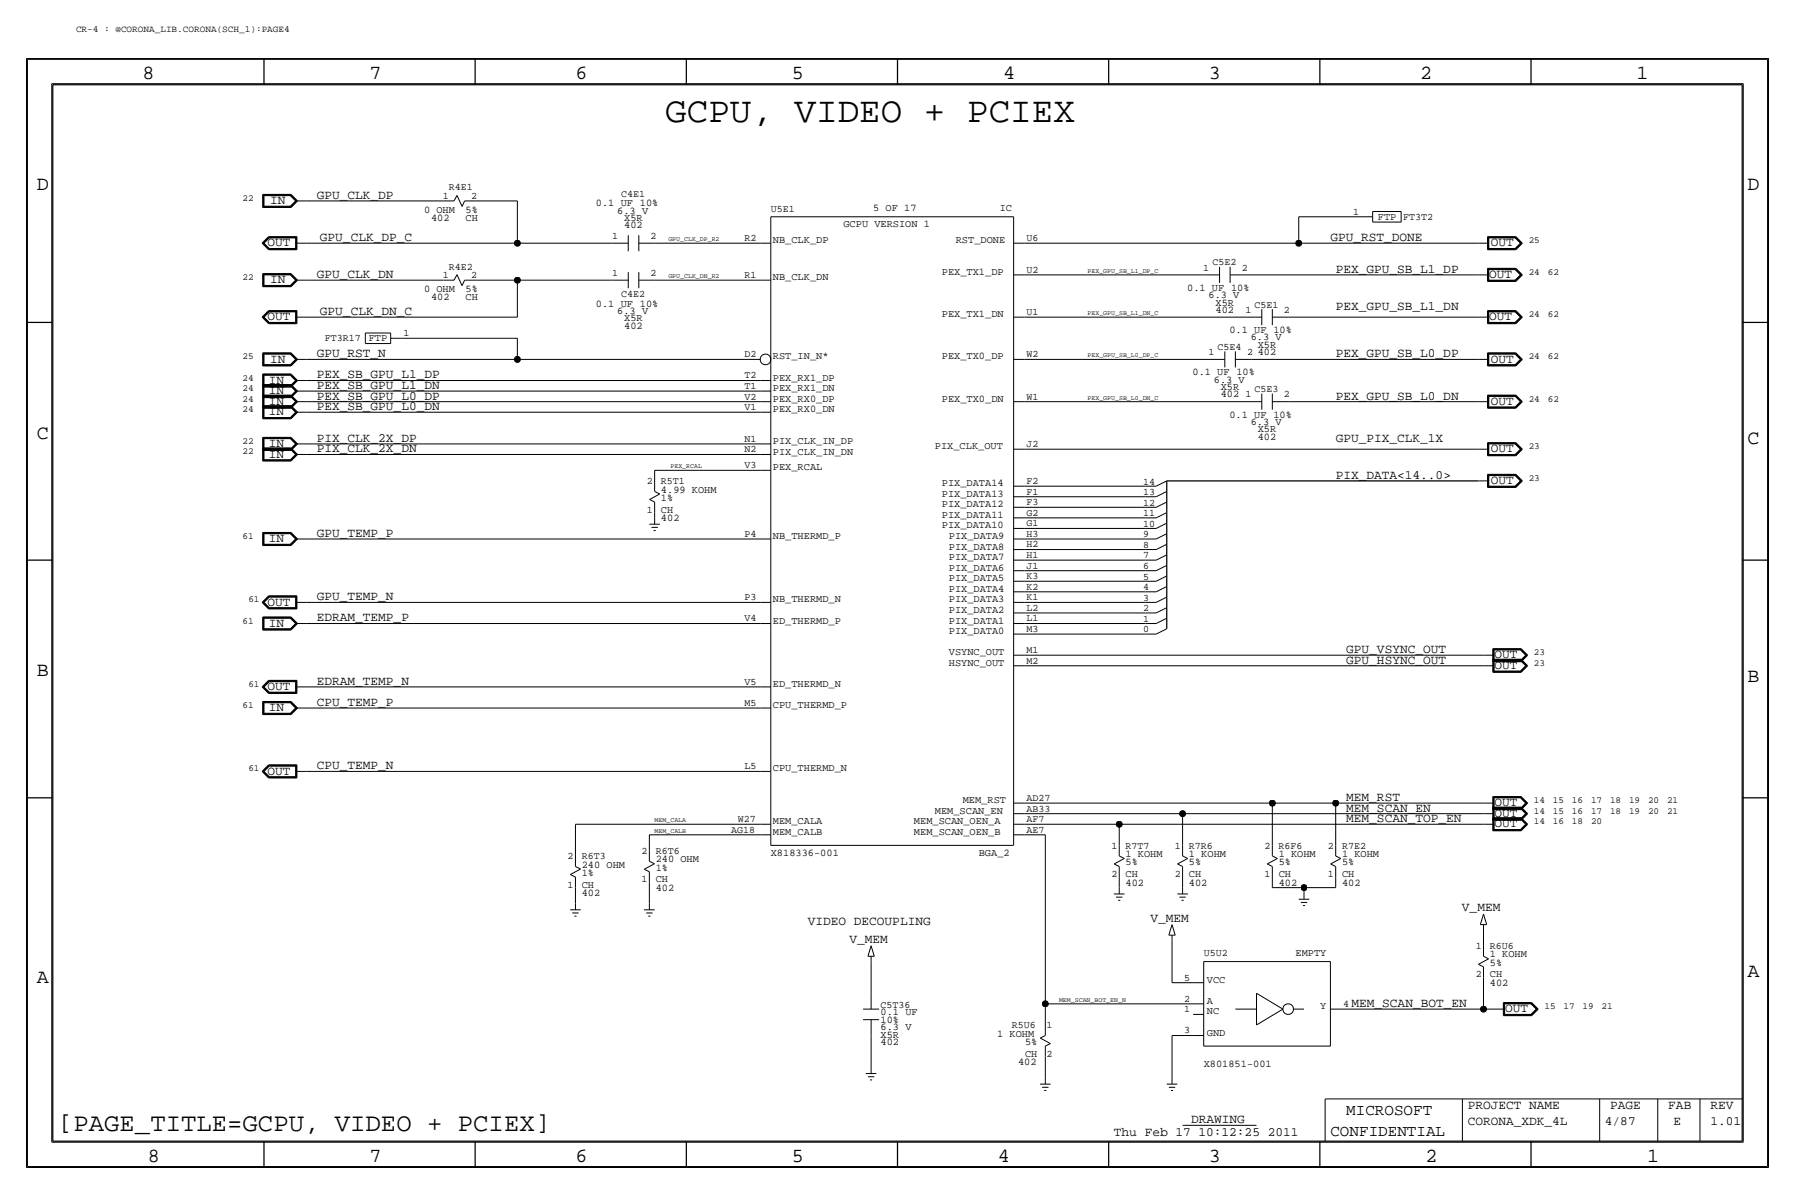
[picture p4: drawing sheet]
<svg xmlns="http://www.w3.org/2000/svg" width="432mm" height="287mm" viewBox="0 0 432 287" stroke-linecap="round" stroke-linejoin="round" font-family="sans-serif">
<!-- layer: Nets -->
<g fill="none" stroke="#000" stroke-width=".24">
<path d="M73.7 48.3h33zM73.7 58.5h50.8zM114.3 48.3h10.2zM124.5 58.5h22.8zM124.5 48.3v10.2zM157.5 58.5h25.4zM246.4 58.5h66zM312.4 52.1v6.4zM312.4 52.1h15.3zM312.4 58.5h43.2zM73.7 76.3h50.8zM73.7 67.4h33z"/>
<path d="M114.3 67.4h10.2zM124.5 67.4v8.9zM124.5 67.4h22.8zM157.5 67.4h25.4zM246.4 76.3h53.3zM246.4 66.1h43.2zM299.7 66.1h55.9zM309.9 76.3h45.7zM73.7 91.5h109.2zM73.7 94h109.2zM73.7 86.4h50.8zM73.7 96.6h109.2z"/>
<path d="M73.7 99.1h109.2zM96.5 81.3h28zM124.5 81.3v5.1zM124.5 86.4h58.4zM246.4 96.6h53.3zM246.4 86.4h44.4zM301 86.4h54.6zM309.9 96.6h45.7zM73.7 109.3h109.2zM73.7 106.7h109.2zM157.5 113.1h25.4zM157.5 113.1v2.5z"/>
<path d="M246.4 108h109.2zM246.4 119.4h29.2zM246.4 116.9h29.2zM73.7 129.6h109.2zM157.5 123.2v1.3zM246.4 137.2h29.2zM246.4 134.7h29.2zM246.4 132.1h29.2zM246.4 129.6h29.2zM246.4 124.5h29.2zM246.4 122h29.2zM246.4 127.1h29.2z"/>
<path d="M246.4 139.8h29.2zM73.7 149.9h109.2zM73.7 144.8h109.2zM246.4 157.5h110.5zM246.4 152.5h29.2zM246.4 147.4h29.2zM246.4 149.9h29.2zM246.4 144.8h29.2zM246.4 142.3h29.2zM73.7 170.2h109.2zM73.7 165.2h109.2zM246.4 160.1h110.5z"/>
<path d="M73.7 185.5h109.2zM138.4 198.2h44.5zM138.4 198.2v7.6zM246.4 193.1h59.7zM246.4 198.2h22.8zM246.4 195.6h38.1zM269.2 198.2h87.7zM269.2 198.2v5.1zM284.5 195.6h72.4zM284.5 195.6v7.7zM306.1 193.1v10.2zM306.1 193.1h15.2z"/>
<path d="M321.3 193.1h35.6zM321.3 193.1v10.2zM138.4 213.4v3.8zM156.2 212.1v5.1zM156.2 200.7h26.7zM156.2 200.7v3.8zM246.4 200.7h5.1zM251.5 200.7v40.7zM269.2 210.9v2.5zM284.5 210.9v2.5zM306.1 213.4h7.6zM306.1 210.9v2.5z"/>
<path d="M313.7 213.4h7.6zM313.7 213.4v1.3zM321.3 210.9v2.5zM209.5 231.2v7.6zM281.9 236.3h5.1zM281.9 226.1v10.2zM356.9 223.6v3.8zM356.9 235v7.6zM209.5 249v7.6zM251.5 241.4h35.5zM251.5 254.1v5zM251.5 241.4v5z"/>
<path d="M281.9 249v10.1zM281.9 249h5.1zM322.6 242.6h34.3zM356.9 242.6h2.5z"/>
</g>
<g fill="none" stroke="#000" stroke-width=".3">
<path d="M280.7 115.6h74.9zM280.7 115.6v2.6zM280.7 118.2v2.5zM280.7 120.7v2.5zM280.7 123.2v2.6zM280.7 125.8v2.5zM280.7 128.3v2.6zM280.7 130.9v2.5zM280.7 138.5v2.5zM280.7 133.4v2.5zM280.7 135.9v2.6zM280.7 148.6v2.6z"/>
<path d="M280.7 146.1v2.5zM280.7 143.6v2.5zM280.7 141v2.6z"/>
</g>
<g fill="#000" stroke="#000" stroke-width=".24">
<circle cx="124.5" cy="58.5" r=".72"/>
<circle cx="312.4" cy="58.5" r=".72"/>
<circle cx="124.5" cy="67.4" r=".72"/>
<circle cx="124.5" cy="86.4" r=".72"/>
<circle cx="269.2" cy="198.2" r=".72"/>
<circle cx="284.5" cy="195.6" r=".72"/>
<circle cx="306.1" cy="193.1" r=".72"/>
<circle cx="321.3" cy="193.1" r=".72"/>
<circle cx="313.7" cy="213.4" r=".72"/>
<circle cx="251.5" cy="241.4" r=".72"/>
<circle cx="356.9" cy="242.6" r=".72"/>
</g>
<!-- layer: Components -->
<g fill="none" stroke="#000" stroke-width=".24">
<path d="M63 58.5l1.6-1.6zM63 58.5l1.6 1.5zM63.2 58.5l1.5 1.4zM63.2 46.7v3.2zM63.2 49.9h6.8zM63.2 58.5l1.5-1.5zM63.2 46.7h6.8zM63.3 46.8h6.7zM63.3 46.8v3zM63.3 49.8h6.7zM63.3 58.5l1.4-1.4zM63.3 58.5l1.4 1.3z"/>
<path d="M63.4 46.9h6.5zM63.4 46.9v2.8zM63.4 49.7h6.5zM63.5 47h6.3zM63.5 47v2.6zM63.5 49.6h6.3zM63.5 58.5l1.3-1.3zM63.5 58.5l1.3 1.2zM64.6 56.9h6.8zM64.7 59.9h6.6zM64.7 57h6.6zM64.7 57.1h6.5z"/>
<path d="M64.7 59.8h6.5zM64.8 57.2h6.3zM64.8 59.7h6.3zM69.8 49.6l1.3-1.3zM69.9 47l1.2 1.3zM69.9 49.7l1.4-1.4zM69.9 46.9l1.4 1.4zM70 49.8l1.4-1.5zM70 46.8l1.4 1.5zM70 46.7l1.6 1.6zM70 49.9l1.6-1.6zM71.1 48.3h2.6z"/>
<path d="M71.1 58.5h2.6zM71.1 57.2v2.5zM71.2 57.1v2.7zM71.3 57v2.9zM71.4 56.9v3.1zM106.7 48.3h2.5zM109.9 47l1.3 2.6zM109.9 47l-.7 1.3zM111.8 48.3l-.6 1.3zM111.8 48.3h2.5zM147.3 58.5h3.8zM151.1 56.5v3.9z"/>
<path d="M153.7 58.5h3.8zM153.7 56.5v3.9zM182.9 58.5h2.5zM185.4 52.1h58.4zM185.4 52.1v151.2zM243.8 52.1v151.2zM243.8 58.5h2.6zM327.7 52.1h2.5zM330.2 53.4h6.9zM330.2 50.9v2.5zM330.2 50.9h6.9zM337.1 50.9v2.5z"/>
<path d="M355.6 58.5h2.5zM357.8 56.9h6.8zM357.8 56.9v3.1zM357.9 57v2.9zM357.9 59.9h6.7zM357.9 57h6.7zM358 57.1v2.7zM358 59.8h6.5zM358 57.1h6.5zM358.1 57.2h6.4zM358.1 57.2v2.5zM358.1 59.7h6.4z"/>
<path d="M364.5 57.2l1.3 1.3zM364.5 57.1l1.4 1.4zM364.5 59.8l1.4-1.3zM364.6 59.9l1.5-1.4zM364.6 57l1.5 1.5zM364.6 56.9l1.6 1.6zM365.8 58.5l-1.3 1.2zM63 76.3l1.6-1.6zM63 76.3l1.6 1.5zM63.2 76.3l1.5 1.4zM63.2 65.8v3.1zM63.2 68.9h6.8z"/>
<path d="M63.2 76.3l1.5-1.5zM63.2 65.8h6.8zM63.3 65.9h6.7zM63.3 65.9v2.9zM63.3 68.8h6.7zM63.3 76.3l1.4-1.4zM63.3 76.3l1.4 1.3zM63.4 66h6.5zM63.4 66v2.7zM63.4 68.7h6.5zM63.5 66.1h6.3zM63.5 66.1v2.5z"/>
<path d="M63.5 68.6h6.3zM63.5 76.3l1.3-1.3zM63.5 76.3l1.3 1.2zM64.6 74.7h6.8zM64.6 77.8h6.8zM64.6 60h6.8zM64.7 77.7h6.6zM64.7 74.8h6.6zM64.7 74.9h6.5zM64.7 77.6h6.5zM64.8 75h6.3zM64.8 77.5h6.3z"/>
<path d="M69.8 68.6l1.3-1.2zM69.9 66.1l1.2 1.3zM69.9 68.7l1.4-1.3zM69.9 66l1.4 1.4zM70 68.8l1.4-1.4zM70 65.9l1.4 1.5zM70 65.8l1.6 1.6zM70 68.9l1.6-1.5zM71.1 67.4h2.6zM71.1 76.3h2.6zM71.1 75v2.5zM71.2 74.9v2.7z"/>
<path d="M71.3 74.8v2.9zM71.4 74.7v3.1zM106.7 67.4h2.5zM109.9 66l1.3 2.7zM109.9 66l-.7 1.4zM111.8 67.4l-.6 1.3zM111.8 67.4h2.5zM147.3 67.4h3.8zM151.1 65.4v3.9zM153.7 67.4h3.8zM153.7 65.4v3.9zM182.9 67.4h2.5z"/>
<path d="M243.8 76.3h2.6zM243.8 66.1h2.6zM289.6 66.1h3.8zM293.4 64.2v3.8zM295.9 66.1h3.8zM295.9 64.2v3.8zM299.7 76.3h3.8zM303.5 74.3v3.9zM306.1 76.3h3.8zM306.1 74.3v3.9zM355.6 76.3h2.5zM355.6 66.1h2.5z"/>
<path d="M357.8 74.7h6.8zM357.8 64.5h6.8zM357.8 74.7v3.1zM357.8 77.8h6.8zM357.8 60h6.8zM357.8 64.5v3.2zM357.8 67.7h6.8zM357.9 74.8v2.9zM357.9 77.7h6.7zM357.9 64.6v3zM357.9 67.6h6.7zM357.9 74.8h6.7z"/>
<path d="M357.9 64.6h6.7zM358 74.9v2.7zM358 77.6h6.5zM358 64.7v2.8zM358 67.5h6.5zM358 74.9h6.5zM358 64.7h6.5zM358.1 75h6.4zM358.1 64.8h6.4zM358.1 75v2.5zM358.1 77.5h6.4zM358.1 64.8v2.6z"/>
<path d="M358.1 67.4h6.4zM364.5 67.4l1.3-1.3zM364.5 75l1.3 1.3zM364.5 64.8l1.3 1.3zM364.5 74.9l1.4 1.4zM364.5 64.7l1.4 1.4zM364.5 77.6l1.4-1.3zM364.5 67.5l1.4-1.4zM364.6 77.7l1.5-1.4zM364.6 67.6l1.5-1.5zM364.6 74.8l1.5 1.5zM364.6 64.6l1.5 1.5z"/>
<path d="M364.6 74.7l1.6 1.6zM364.6 64.5l1.6 1.6zM364.6 77.8l1.6-1.5zM364.6 60l1.6-1.5zM364.6 67.7l1.6-1.6zM365.8 76.3l-1.3 1.2zM63.2 97.5v3.2zM63.2 95v3.1zM63.2 98.1h6.8zM63.2 89.9v3.2zM63.2 93.1h6.8zM63.2 92.5v3.1z"/>
<path d="M63.2 95.6h6.8zM63.2 84.8v3.2zM63.2 88h6.8zM63.2 97.5h6.8zM63.2 95h6.8zM63.2 89.9h6.8zM63.2 92.5h6.8zM63.2 84.8h6.8zM63.3 97.6h6.7zM63.3 95.1h6.7zM63.3 90h6.7zM63.3 92.6h6.7z"/>
<path d="M63.3 84.9h6.7zM63.3 97.6v3zM63.3 95.1v2.9zM63.3 98h6.7zM63.3 90v3zM63.3 93h6.7zM63.3 92.6v2.9zM63.3 95.5h6.7zM63.3 84.9v3zM63.3 87.9h6.7zM63.4 97.7h6.5zM63.4 95.2h6.5z"/>
<path d="M63.4 90.1h6.5zM63.4 92.7h6.5zM63.4 85h6.5zM63.4 97.7v2.8zM63.4 95.2v2.7zM63.4 97.9h6.5zM63.4 90.1v2.8zM63.4 92.9h6.5zM63.4 92.7v2.7zM63.4 95.4h6.5zM63.4 85v2.8zM63.4 87.8h6.5z"/>
<path d="M63.5 97.8h6.3zM63.5 97.8v2.6zM63.5 95.3h6.3zM63.5 95.3v2.5zM63.5 90.2h6.3zM63.5 90.2v2.6zM63.5 92.8h6.3zM63.5 92.8v2.5zM63.5 85.1h6.3zM63.5 85.1v2.6zM63.5 87.7h6.3zM69.8 97.8l1.3-1.2z"/>
<path d="M69.8 92.8l1.3-1.3zM69.8 95.3l1.3-1.3zM69.8 87.7l1.3-1.3zM69.9 97.8l1.2 1.3zM69.9 95.3l1.2 1.3zM69.9 90.2l1.2 1.3zM69.9 92.8l1.2 1.2zM69.9 85.1l1.2 1.3zM69.9 97.9l1.4-1.3zM69.9 92.9l1.4-1.4zM69.9 95.4l1.4-1.4zM69.9 87.8l1.4-1.4z"/>
<path d="M69.9 97.7l1.4 1.4zM69.9 95.2l1.4 1.4zM69.9 90.1l1.4 1.4zM69.9 92.7l1.4 1.3zM69.9 85l1.4 1.4zM70 98l1.4-1.4zM70 93l1.4-1.5zM70 95.5l1.4-1.5zM70 87.9l1.4-1.5zM70 97.6l1.4 1.5zM70 95.1l1.4 1.5zM70 90l1.4 1.5z"/>
<path d="M70 92.6l1.4 1.4zM70 84.9l1.4 1.5zM70 97.5l1.6 1.6zM70 95l1.6 1.6zM70 89.9l1.6 1.6zM70 92.5l1.6 1.5zM70 84.8l1.6 1.6zM70 98.1l1.6-1.5zM70 93.1l1.6-1.6zM70 95.6l1.6-1.6zM70 88l1.6-1.6zM71.1 99.1h2.6z"/>
<path d="M71.1 96.6h2.6zM71.1 91.5h2.6zM71.1 94h2.6zM71.1 86.4h2.6zM87.9 82.6h6.1zM87.9 80.1v2.5zM87.9 80.1h6.1zM94 80.1v2.5zM94 81.3h2.5zM182.9 99.1h2.5zM182.9 96.6h2.5zM182.9 94h2.5z"/>
<path d="M182.9 91.5h2.5zM243.8 96.6h2.6zM243.8 86.4h2.6zM290.8 86.4h3.8zM294.6 84.5v3.8zM297.2 86.4h3.8zM297.2 84.5v3.8zM299.7 96.6h3.8zM303.5 94.6v3.9zM306.1 96.6h3.8zM306.1 94.6v3.9zM355.6 96.6h2.5z"/>
<path d="M355.6 86.4h2.5zM357.8 95h6.8zM357.8 84.8h6.8zM357.8 98.1h6.8zM357.8 95v3.1zM357.8 88h6.8zM357.8 84.8v3.2zM357.9 95.1v2.9zM357.9 98h6.7zM357.9 84.9v3zM357.9 87.9h6.7zM357.9 95.1h6.7z"/>
<path d="M357.9 84.9h6.7zM358 95.2v2.7zM358 97.9h6.5zM358 85v2.8zM358 87.8h6.5zM358 95.2h6.5zM358 85h6.5zM358.1 95.3h6.4zM358.1 85.1h6.4zM358.1 95.3v2.5zM358.1 97.8h6.4zM358.1 85.1v2.6z"/>
<path d="M358.1 87.7h6.4zM364.5 95.3l1.3 1.3zM364.5 85.1l1.3 1.3zM364.5 95.2l1.4 1.4zM364.5 85l1.4 1.4zM364.5 97.9l1.4-1.3zM364.5 87.8l1.4-1.4zM364.6 98l1.5-1.4zM364.6 87.9l1.5-1.5zM364.6 95.1l1.5 1.5zM364.6 84.9l1.5 1.5zM364.6 95l1.6 1.6z"/>
<path d="M364.6 84.8l1.6 1.6zM364.6 98.1l1.6-1.5zM364.6 88l1.6-1.6zM365.8 96.6l-1.3 1.2zM365.8 86.4l-1.3 1.3zM63.2 100.7h6.8zM63.2 107.7v3.1zM63.2 110.8h6.8zM63.2 105.2v3.1zM63.2 108.3h6.8zM63.2 107.7h6.8zM63.2 105.2h6.8z"/>
<path d="M63.3 107.8h6.7zM63.3 105.3h6.7zM63.3 100.6h6.7zM63.3 107.8v2.9zM63.3 110.7h6.7zM63.3 105.3v2.9zM63.3 108.2h6.7zM63.4 107.9h6.5zM63.4 105.4h6.5zM63.4 100.5h6.5zM63.4 107.9v2.7zM63.4 110.6h6.5z"/>
<path d="M63.4 105.4v2.7zM63.4 108.1h6.5zM63.5 100.4h6.3zM63.5 108h6.3zM63.5 108v2.5zM63.5 110.5h6.3zM63.5 105.5h6.3zM63.5 105.5v2.5zM69.8 100.4l1.3-1.3zM69.8 110.5l1.3-1.2zM69.8 108l1.3-1.3zM69.9 108l1.2 1.3z"/>
<path d="M69.9 105.5l1.2 1.2zM69.9 100.5l1.4-1.4zM69.9 110.6l1.4-1.3zM69.9 108.1l1.4-1.4zM69.9 107.9l1.4 1.4zM69.9 105.4l1.4 1.3zM70 100.6l1.4-1.5zM70 110.7l1.4-1.4zM70 108.2l1.4-1.5zM70 107.8l1.4 1.5zM70 105.3l1.4 1.4zM70 107.7l1.6 1.6z"/>
<path d="M70 105.2l1.6 1.5zM70 100.7l1.6-1.6zM70 110.8l1.6-1.5zM70 108.3l1.6-1.6zM71.1 109.3h2.6zM71.1 106.7h2.6zM157.5 115.6v2.6zM157.5 118.2l1.2 .6zM182.9 113.1h2.5zM182.9 106.7h2.5zM182.9 109.3h2.5zM243.8 119.4h2.6z"/>
<path d="M243.8 116.9h2.6zM243.8 108h2.6zM275.6 116.9h2.5zM275.6 119.4h2.5zM278.1 116.9l2.6-1.3zM278.1 119.4l2.6-1.2zM355.6 115.6h2.5zM355.6 108h2.5zM357.8 114h6.8zM357.8 106.4h6.8zM357.8 117.2h6.8zM357.8 114v3.2z"/>
<path d="M357.8 109.6h6.8zM357.8 106.4v3.2zM357.9 114.1v3zM357.9 117.1h6.7zM357.9 106.5v3zM357.9 109.5h6.7zM357.9 114.1h6.7zM357.9 106.5h6.7zM358 114.2v2.8zM358 117h6.5zM358 106.6v2.8zM358 109.4h6.5z"/>
<path d="M358 114.2h6.5zM358 106.6h6.5zM358.1 114.4h6.4zM358.1 106.7h6.4zM358.1 114.4v2.5zM358.1 116.9h6.4zM358.1 106.7v2.6zM358.1 109.3h6.4zM364.5 114.4l1.3 1.2zM364.5 106.7l1.3 1.3zM364.5 114.2l1.4 1.4zM364.5 106.6l1.4 1.4z"/>
<path d="M364.5 117l1.4-1.4zM364.5 109.4l1.4-1.4zM364.6 117.1l1.5-1.5zM364.6 109.5l1.5-1.5zM364.6 114.1l1.5 1.5zM364.6 106.5l1.5 1.5zM364.6 114l1.6 1.6zM364.6 106.4l1.6 1.6zM364.6 117.2l1.6-1.6zM364.6 109.6l1.6-1.6zM365.8 115.6l-1.3 1.3zM365.8 108l-1.3 1.3z"/>
<path d="M63.2 128v3.2zM63.2 131.2h6.8zM63.2 128h6.8zM63.3 128.1h6.7zM63.3 128.1v3zM63.3 131.1h6.7zM63.4 128.2h6.5zM63.4 128.2v2.8zM63.4 131h6.5zM63.5 128.3h6.3zM63.5 128.3v2.6zM63.5 130.9h6.3z"/>
<path d="M69.8 130.9l1.3-1.3zM69.9 128.3l1.2 1.3zM69.9 131l1.4-1.4zM69.9 128.2l1.4 1.4zM70 131.1l1.4-1.5zM70 128.1l1.4 1.5zM70 128l1.6 1.6zM71.1 129.6h2.6zM71.6 129.6l-1.6 1.6zM156.2 126h2.6zM156.3 120.1l2.4-1.3zM156.3 120.1l1.2 .6z"/>
<path d="M156.7 126.8h1.5zM157.2 127.6h.5zM157.5 124.5v1.5zM157.5 120.7v2.5zM182.9 129.6h2.5zM243.8 139.8h2.6zM243.8 137.2h2.6zM243.8 134.7h2.6zM243.8 132.1h2.6zM243.8 127.1h2.6zM243.8 129.6h2.6zM243.8 124.5h2.6z"/>
<path d="M243.8 122h2.6zM275.6 137.2h2.5zM275.6 139.8h2.5zM275.6 134.7h2.5zM275.6 132.1h2.5zM275.6 129.6h2.5zM275.6 127.1h2.5zM275.6 122h2.5zM275.6 124.5h2.5zM278.1 137.2l2.6-1.3zM278.1 139.8l2.6-1.3zM278.1 134.7l2.6-1.3z"/>
<path d="M278.1 132.1l2.6-1.2zM278.1 129.6l2.6-1.3zM278.1 127.1l2.6-1.3zM278.1 122l2.6-1.3zM278.1 124.5l2.6-1.3zM63 144.8l1.6-1.5zM63 144.8l1.6 1.6zM63.2 144.8l1.5 1.5zM63.2 144.8l1.5-1.4zM63.2 148.3v3.2zM63.2 151.5h6.8zM63.2 148.3h6.8z"/>
<path d="M63.3 148.4h6.7zM63.3 148.4v3zM63.3 151.4h6.7zM63.3 144.8l1.4-1.3zM63.3 144.8l1.4 1.4zM63.4 148.5h6.5zM63.4 148.5v2.8zM63.4 151.3h6.5zM63.5 144.8l1.3-1.2zM63.5 148.6h6.3zM63.5 148.6v2.6zM63.5 151.2h6.3z"/>
<path d="M63.5 144.8l1.3 1.3zM64.6 143.3h6.8zM64.6 146.4h6.8zM64.7 146.3h6.6zM64.7 143.4h6.6zM64.7 143.5h6.5zM64.7 146.2h6.5zM64.8 143.6h6.3zM64.8 146.1h6.3zM69.8 151.2l1.3-1.3zM69.9 148.6l1.2 1.3zM69.9 151.3l1.4-1.4z"/>
<path d="M69.9 148.5l1.4 1.4zM70 151.4l1.4-1.5zM70 148.4l1.4 1.5zM70 148.3l1.6 1.6zM70 151.5l1.6-1.6zM71.1 144.8h2.6zM71.1 149.9h2.6zM71.1 143.6v2.5zM71.2 143.5v2.7zM71.3 143.4v2.9zM71.4 143.3v3.1zM182.9 149.9h2.5z"/>
<path d="M182.9 144.8h2.5zM243.8 157.5h2.6zM243.8 152.5h2.6zM243.8 147.4h2.6zM243.8 149.9h2.6zM243.8 144.8h2.6zM243.8 142.3h2.6zM275.6 149.9h2.5zM275.6 152.5h2.5zM275.6 147.4h2.5zM275.6 144.8h2.5zM275.6 142.3h2.5z"/>
<path d="M278.1 149.9l2.6-1.3zM278.1 152.5l2.6-1.3zM278.1 147.4l2.6-1.3zM278.1 144.8l2.6-1.2zM278.1 142.3l2.6-1.3zM356.9 157.5h2.5zM359.1 158.5h6.8zM359.1 156h6.8zM359.1 158.5v3.1zM359.1 156v3.1zM359.1 159.1h6.8zM359.2 158.6v2.9z"/>
<path d="M359.2 156.1v2.9zM359.2 159h6.7zM359.2 158.6h6.7zM359.2 156.1h6.7zM359.3 158.7v2.7zM359.3 156.2v2.7zM359.3 158.9h6.5zM359.3 158.7h6.5zM359.3 156.2h6.5zM359.4 158.8v2.5zM359.4 156.3v2.5zM359.4 158.8h6.4z"/>
<path d="M359.4 156.3h6.4zM365.8 158.8l1.2 1.3zM365.8 156.3l1.2 1.2zM365.8 158.8l1.2-1.3zM365.8 158.9l1.4-1.4zM365.8 158.7l1.4 1.4zM365.8 156.2l1.4 1.3zM365.9 159l1.4-1.5zM365.9 158.6l1.4 1.5zM365.9 156.1l1.4 1.4zM365.9 159.1l1.6-1.6zM365.9 158.5l1.6 1.6z"/>
<path d="M365.9 156l1.6 1.5zM63 165.2l1.6-1.6zM63 165.2l1.6 1.5zM63.2 165.2l1.5 1.4zM63.2 165.2l1.5-1.5zM63.2 168.7v3.1zM63.2 171.8h6.8zM63.2 168.7h6.8zM63.3 168.8h6.7zM63.3 168.8v2.9zM63.3 171.7h6.7zM63.3 165.2l1.4-1.4z"/>
<path d="M63.3 165.2l1.4 1.3zM63.4 168.9h6.5zM63.4 168.9v2.7zM63.4 171.6h6.5zM63.5 165.2l1.3-1.3zM63.5 169h6.3zM63.5 169v2.5zM63.5 171.5h6.3zM63.5 165.2l1.3 1.2zM64.6 163.6h6.8zM64.6 166.7h6.8zM64.7 166.6h6.6z"/>
<path d="M64.7 163.7h6.6zM64.7 163.8h6.5zM64.7 166.5h6.5zM64.8 163.9h6.3zM64.8 166.4h6.3zM69.8 171.5l1.3-1.3zM69.9 169l1.2 1.2zM69.9 171.6l1.4-1.4zM69.9 168.9l1.4 1.3zM70 171.7l1.4-1.5zM70 168.8l1.4 1.4zM70 168.7l1.6 1.5z"/>
<path d="M70 171.8l1.6-1.6zM71.1 165.2h2.6zM71.1 170.2h2.6zM71.1 163.9v2.5zM71.2 163.8v2.7zM71.3 163.7v2.9zM71.4 163.6v3.1zM182.9 165.2h2.5zM182.9 170.2h2.5zM243.8 160.1h2.6zM356.9 160.1h2.5zM359.1 161.6h6.8z"/>
<path d="M359.2 161.5h6.7zM359.3 161.4h6.5zM359.4 161.3h6.4zM365.8 161.4l1.4-1.3zM365.9 161.5l1.4-1.4zM365.9 161.6l1.6-1.5zM367 160.1l-1.2 1.2zM63 185.5l1.6 1.5zM63.2 185.5l1.5 1.4zM63.2 185.5l1.5-1.5zM63.3 185.5l1.4-1.4zM63.3 185.5l1.4 1.3z"/>
<path d="M63.5 185.5l1.3 1.2zM64.6 183.9l-1.6 1.6zM64.6 183.9h6.8zM64.6 187h6.8zM64.7 186.9h6.6zM64.7 184h6.6zM64.7 184.1h6.5zM64.7 186.8h6.5zM64.8 184.2l-1.3 1.3zM64.8 184.2h6.3zM64.8 186.7h6.3zM71.1 185.5h2.6z"/>
<path d="M71.1 184.2v2.5zM71.2 184.1v2.7zM71.3 184v2.9zM71.4 183.9v3.1zM182.9 185.5h2.5zM182.9 198.2h2.5zM243.8 198.2h2.6zM243.8 195.6h2.6zM243.8 193.1h2.6zM356.9 198.2h2.5zM356.9 195.6h2.5zM356.9 193.1h2.5z"/>
<path d="M359.1 196.6h6.8zM359.1 194.1h6.8zM359.1 191.5h6.8zM359.1 196.6v3.1zM359.1 199.7h6.8zM359.1 194.1v3.1zM359.1 197.2h6.8zM359.1 191.5v3.2zM359.1 194.7h6.8zM359.2 196.7v2.9zM359.2 199.6h6.7zM359.2 194.2v2.9z"/>
<path d="M359.2 197.1h6.7zM359.2 191.6v3zM359.2 194.6h6.7zM359.2 196.7h6.7zM359.2 194.2h6.7zM359.2 191.6h6.7zM359.3 196.8v2.7zM359.3 199.5h6.5zM359.3 194.3v2.7zM359.3 197h6.5zM359.3 191.7v2.8zM359.3 194.5h6.5z"/>
<path d="M359.3 196.8h6.5zM359.3 194.3h6.5zM359.3 191.7h6.5zM359.4 196.9v2.5zM359.4 199.4h6.4zM359.4 194.4v2.5zM359.4 196.9h6.4zM359.4 191.8v2.6zM359.4 194.4h6.4zM359.4 191.8h6.4zM365.8 196.9l1.2 1.3zM365.8 194.4l1.2 1.2z"/>
<path d="M365.8 191.8l1.2 1.3zM365.8 199.4l1.2-1.2zM365.8 196.9l1.2-1.3zM365.8 199.5l1.4-1.3zM365.8 197l1.4-1.4zM365.8 194.5l1.4-1.4zM365.8 196.8l1.4 1.4zM365.8 194.3l1.4 1.3zM365.8 191.7l1.4 1.4zM365.9 199.6l1.4-1.4zM365.9 197.1l1.4-1.5zM365.9 194.6l1.4-1.5z"/>
<path d="M365.9 196.7l1.4 1.5zM365.9 194.2l1.4 1.4zM365.9 191.6l1.4 1.5zM365.9 199.7l1.6-1.5zM365.9 197.2l1.6-1.6zM365.9 194.7l1.6-1.6zM365.9 196.6l1.6 1.6zM365.9 194.1l1.6 1.5zM365.9 191.5l1.6 1.6zM367 193.1l-1.2 1.3zM137.2 218.7h2.5zM137.2 210.3l2.4-1.4z"/>
<path d="M137.2 210.3l1.2 .6zM137.7 219.5h1.5zM138.4 217.2v1.5zM138.4 210.9v2.5zM138.4 205.8v2.5zM138.4 208.3l1.2 .6zM154.9 218.7h2.6zM155 209l2.4-1.3zM155 209l1.2 .6zM155.4 219.5h1.6zM156.2 217.2v1.5zM156.2 209.6v2.5z"/>
<path d="M156.2 204.5v2.6zM156.2 207.1l1.2 .6zM182.9 200.7h2.5zM185.4 203.3h58.4zM243.8 200.7h2.6zM268 214.9h2.5zM268 207.7l2.5-1.3zM268 207.7l1.2 .6zM268.5 215.7h1.5zM269 216.5h.5zM269.2 213.4v1.5zM269.2 208.3v2.6z"/>
<path d="M269.2 203.3v2.5zM269.2 205.8l1.3 .6zM283.2 214.9h2.5zM283.3 207.7l1.2 .6zM283.3 207.7l2.4-1.3zM283.7 215.7h1.5zM284.2 216.5h.5zM284.5 213.4v1.5zM284.5 208.3v2.6zM284.5 203.3v2.5zM284.5 205.8l1.2 .6zM304.9 207.7l1.2 .6z"/>
<path d="M304.9 207.7l2.4-1.3zM306.1 208.3v2.6zM306.1 203.3v2.5zM306.1 205.8l1.2 .6zM312.4 216.2h2.6zM312.9 217h1.6zM313.4 217.7h.5zM313.7 214.7v1.5zM320.1 207.7l2.4-1.3zM320.1 207.7l1.2 .6zM321.3 208.3v2.6zM321.3 203.3v2.5z"/>
<path d="M321.3 205.8l1.2 .6zM356.9 219.8l.7 2.5zM356.9 219.8l-.8 2.5zM138.2 220.3h.5zM156 220.3h.5zM208.8 229.9h1.5zM209.5 227.4l-.7 2.5zM209.5 229.9v1.3zM209.5 227.4l.8 2.5zM209.5 238.8v3.8zM281.2 224.8h1.5zM281.9 222.3l-.7 2.5z"/>
<path d="M281.9 224.8v1.3zM281.9 222.3l.8 2.5zM287 236.3h2.6zM289.6 231.2v20.3zM289.6 231.2h30.4zM302.3 238.8l6.3 3.8zM302.3 238.8v7.6zM320 231.2v20.3zM355.7 231.9l1.2 .6zM355.7 231.9l2.4-1.4zM356.1 222.3h1.5zM356.9 222.3v1.3z"/>
<path d="M356.9 232.5v2.5zM356.9 227.4v2.5zM356.9 229.9l1.2 .6zM207.6 242.6h3.9zM207.6 245.2h3.9zM208.3 258.1h2.5zM208.8 258.9h1.5zM209.3 259.6h.5zM209.5 245.2v3.8zM209.5 256.6v1.5zM250.2 249.6l1.3-.6zM250.2 249.6l2.5 1.3z"/>
<path d="M251.5 251.5l1.2-.6zM251.5 259.1v1.6zM251.5 251.5v2.6zM251.5 246.4v2.6zM281.9 259.1v1.6zM287 243.9h2.6zM287 241.4h2.6zM287 249h2.6zM289.6 251.5h30.4zM297.2 242.6h5.1zM302.3 246.4l6.3-3.8zM311.2 242.6h2.5z"/>
<path d="M320 242.6h2.6zM359.4 242.6h2.5zM361.6 241v3.2zM361.6 244.2h6.9zM361.6 241h6.9zM361.7 241.1v3zM361.7 244.1h6.7zM361.7 241.1h6.7zM361.8 241.2v2.8zM361.8 244h6.6zM361.8 241.2h6.6zM361.9 241.4h6.4z"/>
<path d="M361.9 241.4v2.5zM361.9 243.9h6.4zM368.3 241.4l1.3 1.2zM368.3 243.9l1.3-1.3zM368.4 241.2l1.3 1.4zM368.4 244l1.3-1.4zM368.4 244.1l1.5-1.5zM368.4 241.1l1.5 1.5zM368.5 241l1.5 1.6zM368.5 244.2l1.5-1.6zM250.2 260.7h2.5zM250.7 261.4h1.5z"/>
<path d="M251.2 262.2h.5zM280.7 260.7h2.5zM281.2 261.4h1.5zM281.7 262.2h.5zM284.5 270.6h17.8z"/>
<circle cx="184.1" cy="86.4" r="1.28"/>
<circle cx="309.9" cy="242.6" r="1.28"/>
</g>
<!-- layer: Page Border and Title Block -->
<g fill="none" stroke="#000" stroke-width=".3">
<path d="M6.3 14v266.7zM6.4 14h419zM63.5 14v6.4zM114.3 14v6.4zM165.1 14v6.4zM215.9 14v6.4zM266.7 14v6.4zM317.5 14v6.4zM368.3 14v6.4zM425.4 14v266.7zM12.7 20.4h406.4zM12.7 20.4v254z"/>
<path d="M419.1 20.4v254zM6.3 77.5h6.4zM419.1 77.5h6.3zM6.3 134.7h6.4zM419.1 134.7h6.3zM6.3 191.8h6.4zM419.1 191.8h6.3zM12.7 274.4h406.4zM63.5 274.4v6.3zM114.3 274.4v6.3zM165.1 274.4v6.3zM215.9 274.4v6.3z"/>
<path d="M266.7 274.4v6.3zM317.5 274.4v6.3zM368.3 274.4v6.3zM6.4 280.7h419z"/>
</g>
<g fill="none" stroke="#000" stroke-width=".24">
<path d="M6.6 14.3h418.6zM6.6 14.3v266.2zM425.2 14.3v266.2zM12.4 20.1v254.5zM12.4 20.1h407zM419.4 20.1v254.5zM12.4 274.6h407zM318.8 264.2v10.2zM318.8 264.2h100.3zM351.8 264.2v10.2zM384.8 264.2v10.2zM398.8 264.2v10.2z"/>
<path d="M408.9 264.2v10.2zM6.6 280.5h418.6z"/>
</g>
<text font-size="8.6" x="160" y="29.3">GCPU, VIDEO + PCIEX</text>
<text font-size="6.2" x="14" y="271.8">[PAGE_TITLE=GCPU, VIDEO + PCIEX]</text>
<g font-size="4.8">
<text x="34.3" y="19.1">8</text>
<text x="88.9" y="19.1">7</text>
<text x="138.4" y="19.1">6</text>
<text x="190.5" y="19.1">5</text>
<text x="241.3" y="19.1">4</text>
<text x="290.8" y="19.1">3</text>
<text x="341.6" y="19.1">2</text>
<text x="393.7" y="19.1">1</text>
<text x="8.9" y="45.8">D</text>
<text x="420.4" y="45.8">D</text>
<text x="8.9" y="105.5">C</text>
<text x="420.4" y="106.7">C</text>
<text x="8.9" y="162.6">B</text>
<text x="420.4" y="163.9">B</text>
<text x="8.9" y="236.3">A</text>
<text x="420.4" y="235">A</text>
<text x="35.5" y="279.4">8</text>
<text x="88.9" y="279.4">7</text>
<text x="138.4" y="279.4">6</text>
<text x="190.5" y="279.4">5</text>
<text x="240" y="279.4">4</text>
<text x="290.8" y="279.4">3</text>
<text x="342.9" y="279.4">2</text>
<text x="396.2" y="279.4">1</text>
</g>
<g font-size="3.8">
<text x="323.9" y="268">MICROSOFT</text>
<text x="320" y="273.1">CONFIDENTIAL</text>
</g>
<g font-size="3.1">
<text x="76.2" y="47.8">GPU_CLK_DP</text>
<text x="65" y="49.1">IN</text>
<text x="64.4" y="59.2">OUT</text>
<text x="77" y="58">GPU_CLK_DP_C</text>
<text x="320" y="58">GPU_RST_DONE</text>
<text x="358.6" y="59.2">OUT</text>
<text x="321.3" y="65.6">PEX_GPU_SB_L1_DP</text>
<text x="65" y="68.1">IN</text>
<text x="76.2" y="66.9">GPU_CLK_DN</text>
<text x="358.2" y="66.9">OUT</text>
<text x="64.4" y="77">OUT</text>
<text x="77" y="75.7">GPU_CLK_DN_C</text>
<text x="321.3" y="74.5">PEX_GPU_SB_L1_DN</text>
<text x="358.2" y="77">OUT</text>
<text x="65" y="87.2">IN</text>
<text x="76.2" y="85.9">GPU_RST_N</text>
<text x="321.3" y="85.9">PEX_GPU_SB_L0_DP</text>
<text x="358.6" y="87.2">OUT</text>
<text x="64.7" y="92.3">IN</text>
<text x="64.7" y="94.8">IN</text>
<text x="76.2" y="91">PEX_SB_GPU_L1_DP</text>
<text x="76.2" y="93.5">PEX_SB_GPU_L1_DN</text>
<text x="64.7" y="99.9">IN</text>
<text x="64.7" y="97.3">IN</text>
<text x="76.2" y="96.1">PEX_SB_GPU_L0_DP</text>
<text x="76.2" y="98.6">PEX_SB_GPU_L0_DN</text>
<text x="321.3" y="96.1">PEX_GPU_SB_L0_DN</text>
<text x="358.6" y="97.3">OUT</text>
<text x="64.7" y="107.5">IN</text>
<text x="76.2" y="106.2">PIX_CLK_2X_DP</text>
<text x="321.3" y="106.2">GPU_PIX_CLK_1X</text>
<text x="64.7" y="110">IN</text>
<text x="76.2" y="108.8">PIX_CLK_2X_DN</text>
<text x="358.6" y="108.8">OUT</text>
<text x="321.3" y="115.1">PIX_DATA&lt;14..0&gt;</text>
<text x="358.6" y="116.4">OUT</text>
<text x="64.7" y="130.4">IN</text>
<text x="76.2" y="129.1">GPU_TEMP_P</text>
<text x="64.4" y="145.6">OUT</text>
<text x="76.2" y="149.4">EDRAM_TEMP_P</text>
<text x="76.2" y="144.3">GPU_TEMP_N</text>
<text x="64.7" y="150.7">IN</text>
<text x="323.8" y="159.6">GPU_HSYNC_OUT</text>
<text x="323.8" y="157">GPU_VSYNC_OUT</text>
<text x="359.5" y="160.8">OUT</text>
<text x="359.5" y="158.3">OUT</text>
<text x="64.4" y="165.9">OUT</text>
<text x="76.2" y="164.6">EDRAM_TEMP_N</text>
<text x="64.7" y="171">IN</text>
<text x="76.2" y="169.7">CPU_TEMP_P</text>
<text x="76.2" y="185">CPU_TEMP_N</text>
<text x="64.4" y="186.2">OUT</text>
<text x="323.8" y="197.7">MEM_SCAN_TOP_EN</text>
<text x="323.8" y="195.1">MEM_SCAN_EN</text>
<text x="323.8" y="192.6">MEM_RST</text>
<text x="359.5" y="196.4">OUT</text>
<text x="359.5" y="193.9">OUT</text>
<text x="359.5" y="198.9">OUT</text>
<text x="276.8" y="221.6">V_MEM</text>
<text x="351.7" y="219.1">V_MEM</text>
<text x="194.3" y="222.3">VIDEO DECOUPLING</text>
<text x="204.4" y="226.7">V_MEM</text>
<text x="325.1" y="242.1">MEM_SCAN_BOT_EN</text>
<text x="362.1" y="243.4">OUT</text>
<text x="353.1" y="266.8">PROJECT NAME</text>
<text x="387.3" y="266.8">PAGE</text>
<text x="401.3" y="266.8">FAB</text>
<text x="411.5" y="266.8">REV</text>
<text x="268" y="273.1">Thu Feb 17 10:12:25 2011</text>
<text x="286.5" y="270.1">DRAWING</text>
<text x="353.1" y="270.6">CORONA_XDK_4L</text>
<text x="386.1" y="270.6">4/87</text>
<text x="402.6" y="270.6">E</text>
<text x="411.5" y="270.6">1.01</text>
</g>
<g font-size="2.5">
<text x="102" y="51.1">0 OHM</text>
<text x="103.7" y="53.1">402</text>
<text x="112" y="53">CH</text>
<text x="112" y="51.1">5%</text>
<text x="143.4" y="49.6">0.1 UF 10%</text>
<text x="148.5" y="51.4">6.3 V</text>
<text x="150.2" y="53.1">X5R</text>
<text x="210.1" y="50.8">5 OF 17</text>
<text x="240.5" y="50.8">IC</text>
<text x="331.5" y="52.9">FTP</text>
<text x="150.2" y="54.9">402</text>
<text x="185.9" y="58.5">NB_CLK_DP</text>
<text x="202.9" y="54.7">GCPU VERSION 1</text>
<text x="229.9" y="58.5">RST_DONE</text>
<text x="102" y="70.2">0 OHM</text>
<text x="112" y="70.2">5%</text>
<text x="185.9" y="67.4">NB_CLK_DN</text>
<text x="226.6" y="66.1">PEX_TX1_DP</text>
<text x="285.6" y="69.9">0.1 UF 10%</text>
<text x="290.7" y="71.7">6.3 V</text>
<text x="103.7" y="72.2">402</text>
<text x="112" y="72.1">CH</text>
<text x="143.4" y="73.7">0.1 UF 10%</text>
<text x="148.5" y="75.5">6.3 V</text>
<text x="150.2" y="77.3">X5R</text>
<text x="226.6" y="76.2">PEX_TX1_DN</text>
<text x="292.4" y="75.2">402</text>
<text x="292.4" y="73.5">X5R</text>
<text x="88.7" y="82.1">FTP</text>
<text x="150.2" y="79">402</text>
<text x="295.8" y="80.1">0.1 UF 10%</text>
<text x="300.9" y="81.8">6.3 V</text>
<text x="302.6" y="83.6">X5R</text>
<text x="185.9" y="86.4">RST_IN_N*</text>
<text x="226.6" y="86.4">PEX_TX0_DP</text>
<text x="302.6" y="85.4">402</text>
<text x="185.9" y="94">PEX_RX1_DN</text>
<text x="185.9" y="91.5">PEX_RX1_DP</text>
<text x="286.9" y="90.2">0.1 UF 10%</text>
<text x="292" y="92">6.3 V</text>
<text x="293.7" y="95.6">402</text>
<text x="293.7" y="93.8">X5R</text>
<text x="185.9" y="99.1">PEX_RX0_DN</text>
<text x="185.9" y="96.6">PEX_RX0_DP</text>
<text x="226.6" y="96.6">PEX_TX0_DN</text>
<text x="295.8" y="100.4">0.1 UF 10%</text>
<text x="185.9" y="106.7">PIX_CLK_IN_DP</text>
<text x="224.9" y="108">PIX_CLK_OUT</text>
<text x="300.9" y="102.2">6.3 V</text>
<text x="302.6" y="105.7">402</text>
<text x="302.6" y="103.9">X5R</text>
<text x="185.9" y="113.1">PEX_RCAL</text>
<text x="185.9" y="109.3">PIX_CLK_IN_DN</text>
<text x="159" y="118.4">4.99 KOHM</text>
<text x="226.6" y="119.4">PIX_DATA13</text>
<text x="226.6" y="116.9">PIX_DATA14</text>
<text x="159" y="125.3">402</text>
<text x="159" y="120.4">1%</text>
<text x="159" y="123.2">CH</text>
<text x="226.6" y="124.5">PIX_DATA11</text>
<text x="226.6" y="122">PIX_DATA12</text>
<text x="185.9" y="129.6">NB_THERMD_P</text>
<text x="226.6" y="127">PIX_DATA10</text>
<text x="228.2" y="129.6">PIX_DATA9</text>
<text x="228.2" y="137.2">PIX_DATA6</text>
<text x="228.2" y="134.7">PIX_DATA7</text>
<text x="228.2" y="132.1">PIX_DATA8</text>
<text x="228.2" y="139.7">PIX_DATA5</text>
<text x="228.2" y="142.3">PIX_DATA4</text>
<text x="185.9" y="149.9">ED_THERMD_P</text>
<text x="185.9" y="144.8">NB_THERMD_N</text>
<text x="228.2" y="147.4">PIX_DATA2</text>
<text x="228.2" y="149.9">PIX_DATA1</text>
<text x="228.2" y="144.8">PIX_DATA3</text>
<text x="228.2" y="152.4">PIX_DATA0</text>
<text x="228.2" y="160.1">HSYNC_OUT</text>
<text x="228.2" y="157.5">VSYNC_OUT</text>
<text x="185.9" y="165.2">ED_THERMD_N</text>
<text x="185.9" y="170.2">CPU_THERMD_P</text>
<text x="185.9" y="185.5">CPU_THERMD_N</text>
<text x="224.9" y="195.6">MEM_SCAN_EN</text>
<text x="231.6" y="193.1">MEM_RST</text>
<text x="185.9" y="198.2">MEM_CALA</text>
<text x="185.9" y="200.7">MEM_CALB</text>
<text x="219.9" y="200.7">MEM_SCAN_OEN_B</text>
<text x="219.9" y="198.2">MEM_SCAN_OEN_A</text>
<text x="140" y="208.6">240 OHM</text>
<text x="157.7" y="207.3">240 OHM</text>
<text x="157.7" y="209.3">1%</text>
<text x="185.4" y="205.8">X818336-001</text>
<text x="235.5" y="205.8">BGA_2</text>
<text x="270.8" y="208.1">5%</text>
<text x="270.8" y="206">1 KOHM</text>
<text x="286" y="208.1">5%</text>
<text x="286" y="206">1 KOHM</text>
<text x="307.6" y="208.1">5%</text>
<text x="307.6" y="206">1 KOHM</text>
<text x="322.8" y="208.1">5%</text>
<text x="322.8" y="206">1 KOHM</text>
<text x="140" y="215.4">402</text>
<text x="140" y="213.4">CH</text>
<text x="140" y="210.6">1%</text>
<text x="157.7" y="214.2">402</text>
<text x="157.7" y="212.1">CH</text>
<text x="270.8" y="210.9">CH</text>
<text x="270.8" y="212.9">402</text>
<text x="286" y="212.9">402</text>
<text x="286" y="210.9">CH</text>
<text x="307.6" y="210.9">CH</text>
<text x="307.6" y="212.9">402</text>
<text x="322.8" y="212.9">402</text>
<text x="322.8" y="210.9">CH</text>
<text x="311.7" y="229.9">EMPTY</text>
<text x="358.4" y="230.2">1 KOHM</text>
<text x="358.4" y="232.2">5%</text>
<text x="290.3" y="236.3">VCC</text>
<text x="358.4" y="235">CH</text>
<text x="358.4" y="237">402</text>
<text x="211.8" y="245.9">10%</text>
<text x="211.8" y="244.1">0.1 UF</text>
<text x="290.3" y="243.9">NC</text>
<text x="290.3" y="241.4">A</text>
<text x="317.6" y="242.6">Y</text>
<text x="211.8" y="247.7">6.3 V</text>
<text x="211.8" y="249.5">X5R</text>
<text x="211.8" y="251.3">402</text>
<text x="239.9" y="249.2">1 KOHM</text>
<text x="246.6" y="251.3">5%</text>
<text x="290.3" y="249">GND</text>
<text x="244.9" y="256.1">402</text>
<text x="246.6" y="254">CH</text>
<text x="289.6" y="256.6">X801851-001</text>
</g>
<g font-size="2.4">
<text x="106.5" y="47.8">1</text>
<text x="108" y="45.8">R4E1</text>
<text x="113.3" y="47.8">2</text>
<text x="149.4" y="47.3">C4E1</text>
<text x="185.4" y="50.9">U5E1</text>
<text x="325.5" y="51.6">1</text>
<text x="337.6" y="52.9">FT3T2</text>
<text x="147.2" y="57.5">1</text>
<text x="156.5" y="57.5">2</text>
<text x="179.1" y="58">R2</text>
<text x="246.9" y="58">U6</text>
<text x="108" y="64.8">R4E2</text>
<text x="246.9" y="65.6">U2</text>
<text x="289.5" y="65.1">1</text>
<text x="291.6" y="63.8">C5E2</text>
<text x="298.7" y="65.1">2</text>
<text x="106.5" y="66.9">1</text>
<text x="113.3" y="66.9">2</text>
<text x="147.2" y="66.3">1</text>
<text x="149.4" y="71.4">C4E2</text>
<text x="156.5" y="66.3">2</text>
<text x="179.1" y="66.9">R1</text>
<text x="246.9" y="75.8">U1</text>
<text x="299.6" y="75.2">1</text>
<text x="301.8" y="74">C5E1</text>
<text x="308.9" y="75.2">2</text>
<text x="78.1" y="82.1">FT3R17</text>
<text x="97" y="80.8">1</text>
<text x="179.1" y="85.9">D2</text>
<text x="246.9" y="85.9">W2</text>
<text x="290.7" y="85.4">1</text>
<text x="292.9" y="84.1">C5E4</text>
<text x="300" y="85.4">2</text>
<text x="179.1" y="91">T2</text>
<text x="179.1" y="93.5">T1</text>
<text x="299.6" y="95.6">1</text>
<text x="301.8" y="94.3">C5E3</text>
<text x="308.9" y="95.6">2</text>
<text x="179.1" y="96.1">V2</text>
<text x="179.1" y="98.6">V1</text>
<text x="246.9" y="96.1">W1</text>
<text x="179.1" y="106.2">N1</text>
<text x="246.9" y="107.5">J2</text>
<text x="179.1" y="108.8">N2</text>
<text x="179.1" y="112.6">V3</text>
<text x="155.6" y="116.4">2</text>
<text x="159" y="116.4">R5T1</text>
<text x="246.9" y="116.4">F2</text>
<text x="246.9" y="118.9">F1</text>
<text x="275" y="116.5">14</text>
<text x="275" y="119">13</text>
<text x="155.6" y="123.2">1</text>
<text x="246.9" y="121.5">F3</text>
<text x="246.9" y="124">G2</text>
<text x="275" y="121.6">12</text>
<text x="275" y="124.1">11</text>
<text x="179.1" y="129.1">P4</text>
<text x="246.9" y="129.1">H3</text>
<text x="246.9" y="131.6">H2</text>
<text x="246.9" y="126.6">G1</text>
<text x="275" y="131.7">8</text>
<text x="275" y="129.2">9</text>
<text x="275" y="126.6">10</text>
<text x="246.9" y="134.2">H1</text>
<text x="246.9" y="136.7">J1</text>
<text x="275" y="136.8">6</text>
<text x="275" y="134.3">7</text>
<text x="246.9" y="139.2">K3</text>
<text x="246.9" y="141.8">K2</text>
<text x="275" y="141.9">4</text>
<text x="275" y="139.3">5</text>
<text x="179.1" y="144.3">P3</text>
<text x="179.1" y="149.4">V4</text>
<text x="246.9" y="144.3">K1</text>
<text x="246.9" y="146.9">L2</text>
<text x="246.9" y="149.4">L1</text>
<text x="275" y="149.5">1</text>
<text x="275" y="147">2</text>
<text x="275" y="144.4">3</text>
<text x="246.9" y="152">M3</text>
<text x="275" y="152">0</text>
<text x="246.9" y="157">M1</text>
<text x="246.9" y="159.6">M2</text>
<text x="179.1" y="164.7">V5</text>
<text x="179.1" y="169.7">M5</text>
<text x="179.1" y="185">L5</text>
<text x="177.5" y="197.7">W27</text>
<text x="246.9" y="197.7">AF7</text>
<text x="246.9" y="195.1">AB33</text>
<text x="246.9" y="192.6">AD27</text>
<text x="175.9" y="200.2">AG18</text>
<text x="246.9" y="200.2">AE7</text>
<text x="136.6" y="206.6">2</text>
<text x="140" y="206.6">R6T3</text>
<text x="154.3" y="205.3">2</text>
<text x="157.7" y="205.3">R6T6</text>
<text x="267.4" y="204">1</text>
<text x="270.8" y="204">R7T7</text>
<text x="282.6" y="204">1</text>
<text x="286" y="204">R7R6</text>
<text x="304.2" y="204">2</text>
<text x="307.6" y="204">R6F6</text>
<text x="319.4" y="204">2</text>
<text x="322.8" y="204">R7E2</text>
<text x="136.6" y="213.4">1</text>
<text x="154.3" y="212.1">1</text>
<text x="267.4" y="210.9">2</text>
<text x="282.6" y="210.9">2</text>
<text x="304.2" y="210.9">1</text>
<text x="319.4" y="210.9">1</text>
<text x="289.6" y="229.9">U5U2</text>
<text x="355" y="228.1">1</text>
<text x="358.4" y="228.1">R6U6</text>
<text x="284.9" y="235.8">5</text>
<text x="355" y="235">2</text>
<text x="211.8" y="242.4">C5T36</text>
<text x="284.9" y="243.4">1</text>
<text x="284.9" y="240.8">2</text>
<text x="323.1" y="242.1">4</text>
<text x="243.4" y="247.2">R5U6</text>
<text x="251.7" y="247.2">1</text>
<text x="284.9" y="248.5">3</text>
<text x="251.7" y="254.1">2</text>
</g>
<g font-size="2.3">
<text x="18.3" y="7.7">CR-4 : @CORONA_LIB.CORONA(SCH_1):PAGE4</text>
<text x="58.4" y="48.3">22</text>
<text x="367.7" y="58.5">25</text>
<text x="58.4" y="67.4">22</text>
<text x="367.7" y="66.1">24</text>
<text x="372.3" y="66.1">62</text>
<text x="367.7" y="76.2">24</text>
<text x="372.3" y="76.2">62</text>
<text x="58.4" y="86.4">25</text>
<text x="367.7" y="86.4">24</text>
<text x="372.3" y="86.4">62</text>
<text x="58.4" y="91.5">24</text>
<text x="58.4" y="94">24</text>
<text x="58.4" y="96.6">24</text>
<text x="58.4" y="99.1">24</text>
<text x="367.7" y="96.6">24</text>
<text x="372.3" y="96.6">62</text>
<text x="58.4" y="106.7">22</text>
<text x="58.4" y="109.3">22</text>
<text x="367.7" y="108">23</text>
<text x="367.7" y="115.6">23</text>
<text x="58.4" y="129.6">61</text>
<text x="58.4" y="149.9">61</text>
<text x="59.7" y="144.8">61</text>
<text x="369" y="160.1">23</text>
<text x="369" y="157.5">23</text>
<text x="59.7" y="165.2">61</text>
<text x="58.4" y="170.2">61</text>
<text x="59.7" y="185.5">61</text>
<text x="369" y="195.6">14</text>
<text x="369" y="193.1">14</text>
<text x="373.6" y="195.6">15</text>
<text x="373.6" y="193.1">15</text>
<text x="378.2" y="195.6">16</text>
<text x="378.2" y="193.1">16</text>
<text x="382.7" y="195.6">17</text>
<text x="382.7" y="193.1">17</text>
<text x="387.3" y="195.6">18</text>
<text x="387.3" y="193.1">18</text>
<text x="391.9" y="195.6">19</text>
<text x="391.9" y="193.1">19</text>
<text x="396.4" y="195.6">20</text>
<text x="396.4" y="193.1">20</text>
<text x="401" y="195.6">21</text>
<text x="401" y="193.1">21</text>
<text x="369" y="198.2">14</text>
<text x="373.6" y="198.2">16</text>
<text x="378.2" y="198.2">18</text>
<text x="382.7" y="198.2">20</text>
<text x="371.6" y="242.6">15</text>
<text x="376.1" y="242.6">17</text>
<text x="380.7" y="242.6">19</text>
<text x="385.3" y="242.6">21</text>
</g>
<g font-size="1.6">
<text x="160.8" y="58">GPU_CLK_DP_R2</text>
<text x="261.6" y="65.6">PEX_GPU_SB_L1_DP_C</text>
<text x="160.8" y="66.9">GPU_CLK_DN_R2</text>
<text x="261.6" y="75.7">PEX_GPU_SB_L1_DN_C</text>
<text x="261.6" y="85.9">PEX_GPU_SB_L0_DP_C</text>
<text x="261.6" y="96.1">PEX_GPU_SB_L0_DN_C</text>
<text x="161.3" y="112.6">PEX_RCAL</text>
<text x="157.5" y="197.7">MEM_CALA</text>
<text x="157.5" y="200.2">MEM_CALB</text>
<text x="254.8" y="240.8">MEM_SCAN_BOT_EN_N</text>
</g>
</svg>
